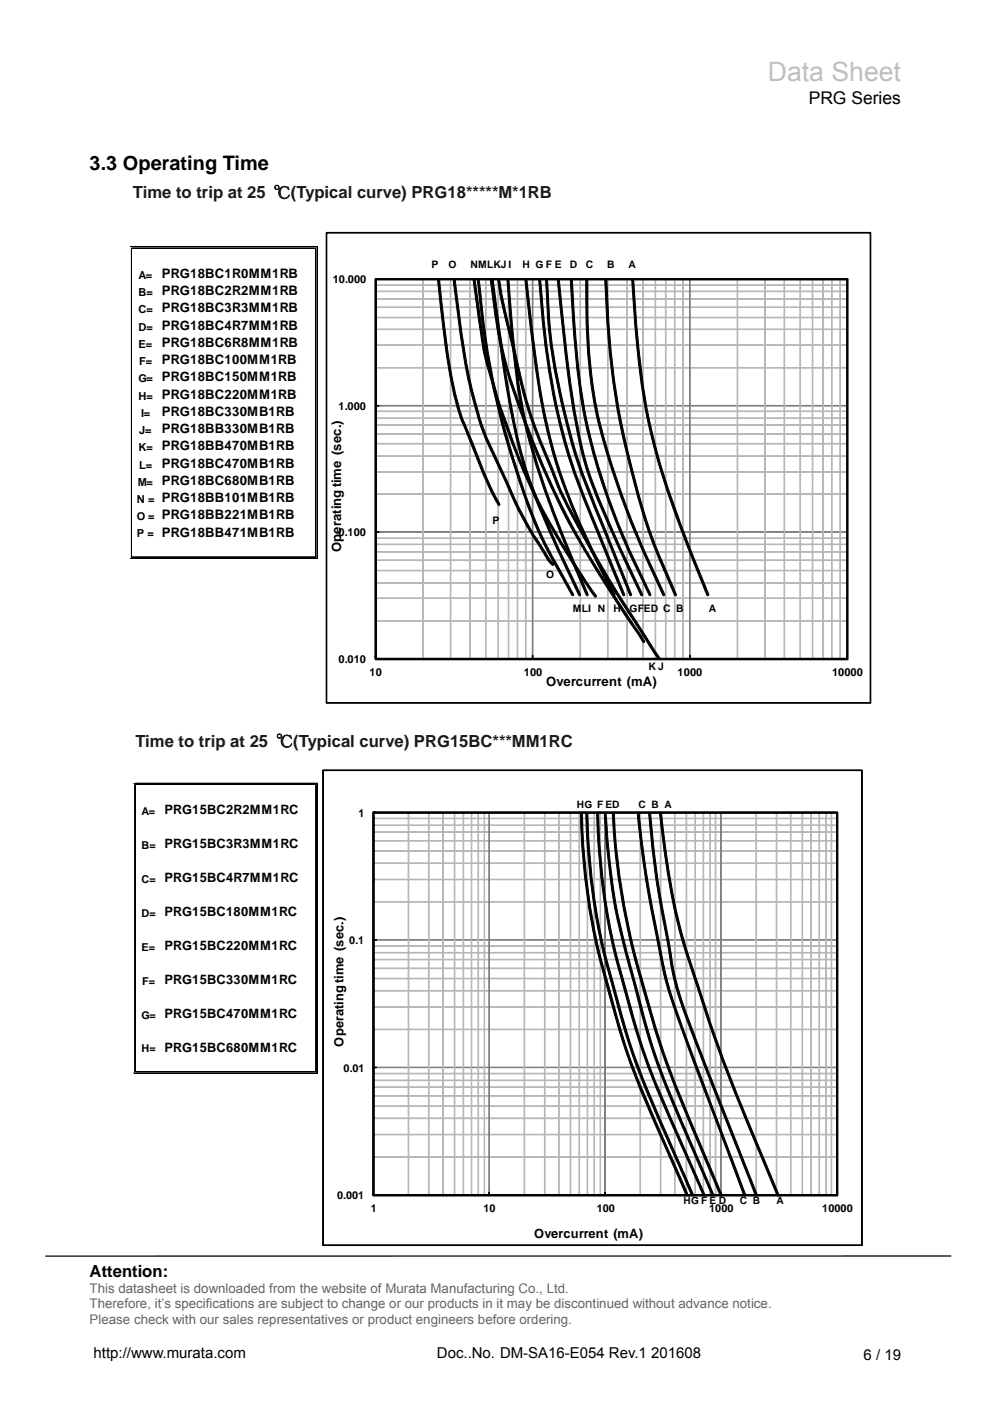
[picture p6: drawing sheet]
<svg xmlns="http://www.w3.org/2000/svg" width="210mm" height="297mm" viewBox="0 0 210 297" stroke-linecap="round" stroke-linejoin="round" font-family="sans-serif">
<path d="M201.6 266.3h-191.9" fill="none" stroke="#000" stroke-width=".26"/>
<path d="M90.6 284.6h60.7v5.7h-60.7z" fill="#fff"/>
<g fill="none" stroke="#000" stroke-width=".21">
<path d="M27.7 52.3h39.6M28 52.7v65.3M28 52.4h38.9M28 52.6h38.9M66.9 52.6v65.6M67 52.7v65.3M67 52.6h-39.1v65.6M67.2 52.3v66.2M67.3 52.7v65.3M27.7 118.3h39.6M27.9 118h39.1M28 118.1h38.9"/>
<path d="M28 118.4h38.9"/>
</g>
<path d="M27.7 52.3h.3v.1h-.3zM27.9 52.6l.1 .1zM66.9 52.6l.2 .1zM66.9 52.3h.4v.1h-.4zM67.2 52.3h.1v.4h-.1zM27.7 118.3h.3v.2h-.3zM27.9 118l.1 .2zM66.9 118l.2 .2zM66.9 118.3h.4v.2h-.4zM67.2 118h.1v.5h-.1z" fill="#000"/>
<path d="M69.2 49.3h115.4v99.8h-115.4z" fill="#fff"/>
<g fill="#b7b7b7" stroke="#b7b7b7" stroke-width=".21">
<path d="M79.6 131.6h100v.1h-100zM79.6 126.7h100v.2h-100zM79.6 123.5h100v.2h-100zM79.6 120.9h100v.1h-100zM79.6 118.7h100v.2h-100zM79.6 116.9h100v.2h-100zM79.6 115.3h100v.2h-100zM79.6 114h100v.2h-100zM79.6 104.7h100v.1h-100zM79.6 100h100v.1h-100zM79.6 96.6h100v.2h-100zM79.6 94h100v.1h-100zM79.6 91.9h100v.2h-100zM79.6 90h100v.2h-100zM79.6 88.6h100v.1h-100zM79.6 87.1h100v.2h-100zM79.6 77.9h100v.2h-100zM79.6 73.1h100v.1h-100zM79.6 69.7h100v.2h-100zM79.6 67.2h100v.2h-100zM79.6 65.1h100v.1h-100zM79.6 63.3h100v.2h-100zM79.6 61.7h100v.1h-100zM79.6 60.4h100v.1h-100z"/>
<path d="M89.6 59.1h.2v80.6h-.2zM95.5 59.1h.1v80.6h-.1zM99.6 59.1h.1v80.6h-.1zM102.9 59.1h.2v80.6h-.2zM105.6 59.1h.1v80.6h-.1zM107.8 59.1h.1v80.6h-.1zM109.6 59.1h.2v80.6h-.2zM111.4 59.1h.1v80.6h-.1zM123 59.1h.1v80.6h-.1zM128.8 59.1h.1v80.6h-.1zM132.9 59.1h.1v80.6h-.1zM136.2 59.1h.2v80.6h-.2zM138.9 59.1h.1v80.6h-.1zM141.1 59.1h.1v80.6h-.1zM143 59.1h.1v80.6h-.1zM144.7 59.1h.2v80.6h-.2zM156.3 59.1h.1v80.6h-.1zM162.1 59.1h.2v80.6h-.2zM166.2 59.1h.2v80.6h-.2zM169.6 59.1h.1v80.6h-.1zM172.2 59.1h.2v80.6h-.2zM174.4 59.1h.2v80.6h-.2zM176.3 59.1h.1v80.6h-.1zM178.1 59.1h.1v80.6h-.1z"/>
</g>
<g fill="#808080" stroke="#808080" stroke-width=".21">
<path d="M79.6 139.6h100v.1h-100zM79.6 112.7h100v.2h-100zM79.6 86h100v.1h-100zM79.6 59.1h100v.1h-100z"/>
<path d="M112.9 59.1h.1v80.6h-.1zM146.2 59.1h.1v80.6h-.1zM179.5 59.1h.2v80.6h-.2z"/>
</g>
<g fill="#000" stroke="#000" stroke-width=".21">
<path d="M101.2 59.1h.4a172.4 172.4 0 0 0 13.4 54.6l2.1 4.3 4.5 8v.1l-.2 .2a104.2 104.2 0 0 1-9.4-18.6 173.3 173.3 0 0 1-10.8-48.6zM104.1 59.1h.4l1.8 13.3a186 186 0 0 0 5.2 26.8l3.5 9.2 3.4 7.7 4.7 9.9-.1 .3-.3-.1-5.7-12.3a104.8 104.8 0 0 1-9.7-32zM107.5 59.1h.4l.5 6.6a147.4 147.4 0 0 0 4 26.9 197 197 0 0 0 9.5 26.8l2.8 6.6-.1 .3-.3-.1-2.8-6.6a175.3 175.3 0 0 1-11.3-34.5l-.9-5.8-.6-5.8zM111.3 59.1h.4l.7 6.6a178.7 178.7 0 0 0 5.6 31.7 165.7 165.7 0 0 0 12.4 28.6l-.1 .3-.3-.1-3.3-6.6a122.3 122.3 0 0 1-13.7-45.7zM114.2 59.1h.4a165.3 165.3 0 0 0 6.4 37.9l2.5 7.2 8.9 21.8-.1 .3-.3-.1-5.4-13.3a131 131 0 0 1-10.2-34l-1.2-8.8zM115.7 59.1h.4a137.4 137.4 0 0 0 10.7 49.3l7.1 17.6-.1 .3-.3-.1-5.3-13.3a137.7 137.7 0 0 1-10-31.2l-.3-1.4a98.4 98.4 0 0 1-2.1-17.8zM118.2 59.1h.4l1.4 13.3a165.7 165.7 0 0 0 4.7 26.8l2.9 7.9 4 9 4.6 9.9-.1 .3-.3-.1-5.8-12.5a90.8 90.8 0 0 1-8-24l-1.9-12.5zM121 59.1h.3l.4 6.6a136 136 0 0 0 5.2 33.2l2 6 2.2 5.9 2.4 5.7 4.5 9.5v.2l-.3 .1a142.7 142.7 0 0 1-14.7-43l-1.3-11zM124.2 59.1h.4a123.9 123.9 0 0 0 2.6 30.2 187.3 187.3 0 0 0 13.7 36.7l-.1 .3-.3-.1-3-6.6a168 168 0 0 1-11.4-33.3 133 133 0 0 1-1.9-27.2zM128.3 59.1h.4a170.4 170.4 0 0 0 11.2 58.8l3.5 8.1-.1 .3-.3-.1-2.8-6.6a149.1 149.1 0 0 1-8.2-26.9 172.2 172.2 0 0 1-3.7-33.6zM134 59.1h.3l.5 6.6a141.7 141.7 0 0 0 6.3 36l4.6 12.9 4.6 11.4-.1 .3-.3-.1-2.7-6.7a168 168 0 0 1-10.9-35.9l-1.4-11.6zM90.2 59.1h3a176.7 176.7 0 0 0 3.8 26.1 92.5 92.5 0 0 0 4.1 10.9 81.7 81.7 0 0 0 4.9 10.9l-.3 .1a68.9 68.9 0 0 1-5.8-12.8 62.7 62.7 0 0 1-5.4-20.1l-1.7-14.9-.1-.2z"/>
<path d="M93.3 59.1h3l.2 .2 .2 1.7a141.6 141.6 0 0 0 5.9 30.1l1.5 3.5 2.7 5.8a92.2 92.2 0 0 0 10.2 18.7l.4 .6-.2 .2a8 8 0 0 1-2.2-3 79.3 79.3 0 0 1-8.3-15.7l-1.1-2.3a62.6 62.6 0 0 1-5.9-16.2 248.7 248.7 0 0 1-3.7-23.6zM79.6 139.6h100v.1h-100zM79.5 59.1h.2v80.6h-.2zM98 59.1h2.6l.5 2.6a139.4 139.4 0 0 0 2.7 16.2 143.6 143.6 0 0 0 15.2 36.8l4.4 7.1 3 4.4v.4h-.2a136.8 136.8 0 0 1-21-42.1l-.4-1.6a68.2 68.2 0 0 1-3.4-15.4l-1.2-8.4zM101.6 59.1h2.6l.4 1.8a96.7 96.7 0 0 0 6.6 27.4 168.8 168.8 0 0 0 19.7 38.9l5 7.5 .8 1.2-.1 .3-.3-.1-.4-.7a289 289 0 0 1-16.6-26.9 191.9 191.9 0 0 1-12.8-33.3 153.6 153.6 0 0 1-2.6-15.9l-.2-.2zM103.7 59.1l2.2 .1a149.5 149.5 0 0 0 3.2 14.5 109.5 109.5 0 0 0 8.3 26.1 116.8 116.8 0 0 0 8.8 17.7 361.6 361.6 0 0 0 11.5 18.6l1.8 2.8a1.58 1.58 0 0 0 2 1h3.1l-5-.1-3.6-5.7a260.5 260.5 0 0 1-17.8-30.8l-1.2-3.3a110.4 110.4 0 0 1-8.4-26.3l-.2-1a130.1 130.1 0 0 1-3-13.6z"/>
<path d="M69.2 49.3h115.4v99.8h-115.4zM69.3 49.3v99.7l115.3-.1-.1 .1v-99.7l.1 .1z"/>
<path d="M79.6 59.1h100.2v80.7h-100.2zM79.8 59.2v80.5l-.1-.1h100l-.2 .1v-80.5l.2 .2h-100z"/>
<path d="M79.5 138.9h.2v.8h-.2zM112.9 138.9h.1v.8h-.1zM146.2 138.9h.1v.8h-.1zM179.5 138.9h.2v.8h-.2z"/>
<path d="M79.6 139.6h.7v.1h-.7zM79.6 112.7h.7v.2h-.7zM79.6 86h.7v.1h-.7zM79.6 59.1h.7v.1h-.7z"/>
</g>
<g fill="none" stroke="#000" stroke-width=".21">
<path d="M28.4 166.1h39M28.6 166.5v60.7M28.7 166.1h38.2M28.7 166.4h38.2M66.9 166.3v61M67 166.5v60.7M67.1 166.3h-38.6v61M67.2 166.1v61.5M67.3 166.5v60.7M28.4 227.5h39M28.5 227.2h38.6M28.7 227.3h38.2"/>
<path d="M28.7 227.6h38.2"/>
</g>
<path d="M28.4 166.1h.3v.1h-.3zM28.6 166.3l.1 .2zM66.9 166.3l.2 .2zM66.9 166.1h.5v.1h-.5zM67.2 166.1h.2v.4h-.2zM28.4 227.5h.3v.1h-.3zM28.6 227.2l.1 .1zM66.9 227.2l.2 .1zM66.9 227.5h.5v.1h-.5zM67.2 227.2h.2v.4h-.2z" fill="#000"/>
<path d="M68.4 163.2h114.4v100.9h-114.4z" fill="#fff"/>
<g fill="#b7b7b7" stroke="#b7b7b7" stroke-width=".21">
<path d="M79.1 245.2h98.3v.2h-98.3zM79.1 240.5h98.3v.1h-98.3zM79.1 237h98.3v.2h-98.3zM79.1 234.4h98.3v.2h-98.3zM79.1 232.3h98.3v.1h-98.3zM79.1 230.4h98.3v.2h-98.3zM79.1 229h98.3v.1h-98.3zM79.1 227.5h98.3v.2h-98.3zM79.1 218.2h98.3v.1h-98.3zM79.1 213.4h98.3v.2h-98.3zM79.1 210h98.3v.1h-98.3zM79.1 207.4h98.3v.1h-98.3zM79.1 205.2h98.3v.2h-98.3zM79.1 203.4h98.3v.1h-98.3zM79.1 201.9h98.3v.2h-98.3zM79.1 200.5h98.3v.1h-98.3zM79.1 191.2h98.3v.1h-98.3zM79.1 186.4h98.3v.1h-98.3zM79.1 182.9h98.3v.2h-98.3zM79.1 180.4h98.3v.1h-98.3zM79.1 178.2h98.3v.2h-98.3zM79.1 176.3h98.3v.2h-98.3zM79.1 174.9h98.3v.1h-98.3zM79.1 173.5h98.3v.1h-98.3z"/>
<path d="M86.5 172.2h.2v81.2h-.2zM90.8 172.2h.2v81.2h-.2zM93.9 172.2h.1v81.2h-.1zM96.3 172.2h.2v81.2h-.2zM98.2 172.2h.1v81.2h-.1zM99.9 172.2h.1v81.2h-.1zM101.3 172.2h.2v81.2h-.2zM102.6 172.2h.2v81.2h-.2zM111.1 172.2h.2v81.2h-.2zM115.4 172.2h.2v81.2h-.2zM118.4 172.2h.2v81.2h-.2zM120.9 172.2h.1v81.2h-.1zM122.7 172.2h.2v81.2h-.2zM124.5 172.2h.1v81.2h-.1zM125.9 172.2h.1v81.2h-.1zM127.2 172.2h.1v81.2h-.1zM135.7 172.2h.1v81.2h-.1zM140 172.2h.1v81.2h-.1zM143 172.2h.2v81.2h-.2zM145.5 172.2h.1v81.2h-.1zM147.3 172.2h.2v81.2h-.2zM149.1 172.2h.1v81.2h-.1zM150.5 172.2h.1v81.2h-.1zM151.6 172.2h.2v81.2h-.2zM160.3 172.2h.1v81.2h-.1zM164.6 172.2h.1v81.2h-.1zM167.6 172.2h.1v81.2h-.1zM170 172.2h.2v81.2h-.2zM171.9 172.2h.1v81.2h-.1zM173.6 172.2h.2v81.2h-.2zM175.1 172.2h.1v81.2h-.1zM176.2 172.2h.2v81.2h-.2z"/>
</g>
<g fill="#808080" stroke="#808080" stroke-width=".21">
<path d="M79.1 253.3h98.3v.1h-98.3zM79.1 226.3h98.3v.1h-98.3zM79.1 199.2h98.3v.1h-98.3zM79.1 172.1h98.3v.2h-98.3z"/>
<path d="M103.6 172.2h.2v81.2h-.2zM128.2 172.2h.2v81.2h-.2zM152.8 172.2h.1v81.2h-.1zM177.4 172.2h.1v81.2h-.1z"/>
</g>
<g fill="#000" stroke="#000" stroke-width=".21">
<path d="M123 172.2h.4a141.5 141.5 0 0 0 6.4 39.5 162.7 162.7 0 0 0 10.8 29.6l5.3 12v.1l-.3 .2a425.8 425.8 0 0 1-12.7-30l-2.7-8.7a171.1 171.1 0 0 1-6.1-27.4l-.7-8.1zM124.2 172.2h.3a141.9 141.9 0 0 0 6.4 39.5 163 163 0 0 0 10.9 29.6l5.2 12v.1l-.2 .2a428.2 428.2 0 0 1-12.8-30l-2.6-8.7a174.1 174.1 0 0 1-5.9-25.8l-.9-8.1zM126.5 172.2h.3a141.1 141.1 0 0 0 6.5 39.5 162.8 162.8 0 0 0 10.9 29.6l5.3 12v.1l-.3 .2a429.3 429.3 0 0 1-12.8-30l-2.7-8.7a191.7 191.7 0 0 1-5.7-24.2l-1.1-9.7zM128.1 172.2h.3a154.9 154.9 0 0 0 3.6 25.7l2 7.8a282.4 282.4 0 0 0 6.1 21l3 7.4 8.2 19.2v.1l-.2 .2a427.9 427.9 0 0 1-12.5-30l-2-6.5-2.7-10a131.9 131.9 0 0 1-5.8-34.9zM129.9 172.2h.3a165.7 165.7 0 0 0 7.7 41.4 204.6 204.6 0 0 0 10.8 29.2l4.4 10.5v.1l-.3 .2a444.2 444.2 0 0 1-13.2-32.8l-1.8-5.9a176 176 0 0 1-7.5-35.5zM133.5 172.2h1.9l.2 .5 1.6 13 2.5 13.6a100.7 100.7 0 0 0 6.2 21.6l12.2 32.4-.1 .3-.3-.2-4.8-12.7a547.4 547.4 0 0 1-11.7-32.3l-1-4.2-3.1-16.6-1.2-7.9-.9-7.5zM135.7 172.2h2.2l1.5 13.8 2.4 13.3a70.2 70.2 0 0 0 5.3 19.7l13.4 34.3-.1 .3-.3-.2-9.1-23.2a236.4 236.4 0 0 1-8-21.8l-.6-2.6-3.2-18.2-.8-6.3-.9-9.1zM137.9 172.2h2.3a143.7 143.7 0 0 0 6.2 31.6 386.4 386.4 0 0 0 15.9 42.5l2.8 7v.1l-.2 .2a468 468 0 0 1-15.8-40.1l-.7-2.2a140.1 140.1 0 0 1-7-27l-1.6-12.1zM79.1 253.3h98.3v.1h-98.3zM79.1 172.2h.1v81.2h-.1z"/>
<path d="M68.4 163.3h114.4v100.8h-114.4zM68.5 163.4l.1 100.6h114.1v-100.7z"/>
<path d="M79.1 172.2h98.5v81.3h-98.5zM79.2 172.4l.2-.1v81.1l-.2-.1h98.3l-.1 .1v-81.1l.1 .1z"/>
<path d="M79.1 252.8h.1v.6h-.1zM103.6 252.8h.2v.6h-.2zM128.2 252.8h.2v.6h-.2zM152.8 252.8h.1v.6h-.1zM177.4 252.8h.1v.6h-.1z"/>
<path d="M79.1 253.3h.7v.1h-.7zM79.1 226.3h.7v.1h-.7zM79.1 199.2h.7v.1h-.7zM79.1 172.1h.7v.2h-.7z"/>
</g>
<text font-size="5.7" fill="#bfbfbf" x="162.8" y="17.3">Data Sheet</text>
<text font-size="4.2" x="19" y="36">3.3 Operating Time</text>
<text font-size="3.7" x="171.5" y="21.9">PRG Series</text>
<g font-size="3.5" fill="#1a1a1a">
<text x="28.2" y="42.1">Time to trip at 25 ℃(Typical curve) PRG18*****M*1RB</text>
<text x="28.7" y="158.4">Time to trip at 25 ℃(Typical curve) PRG15BC***MM1RC</text>
</g>
<text font-size="3.5" x="19" y="270.8">Attention:</text>
<g font-size="3.2">
<text x="19.8" y="287.9">http://www.murata.com</text>
<text x="92.6" y="287.8">Doc..No. DM-SA16-E054 Rev.1 201608</text>
<text x="183.1" y="288.3">6 / 19</text>
</g>
<g font-size="2.8">
<text x="34.3" y="58.9">PRG18BC1R0MM1RB</text>
<text x="34.3" y="62.6">PRG18BC2R2MM1RB</text>
<text x="34.3" y="66.2">PRG18BC3R3MM1RB</text>
<text x="34.3" y="69.9">PRG18BC4R7MM1RB</text>
<text x="34.3" y="73.6">PRG18BC6R8MM1RB</text>
<text x="34.3" y="77.2">PRG18BC100MM1RB</text>
<text x="34.3" y="80.9">PRG18BC150MM1RB</text>
<text x="34.3" y="84.5">PRG18BC220MM1RB</text>
<text x="34.3" y="88.2">PRG18BC330MB1RB</text>
<text x="34.3" y="91.8">PRG18BB330MB1RB</text>
<text x="34.3" y="95.5">PRG18BB470MB1RB</text>
<text x="34.3" y="99.1">PRG18BC470MB1RB</text>
<text x="34.3" y="102.8">PRG18BC680MB1RB</text>
<text x="34.3" y="106.4">PRG18BB101MB1RB</text>
<text x="34.3" y="110.1">PRG18BB221MB1RB</text>
<text x="34.3" y="113.7">PRG18BB471MB1RB</text>
<text x="72.3" y="117.1" transform="rotate(-90 72.3 117.1)">Operating time (sec.)</text>
<text x="115.8" y="145.5">Overcurrent (mA)</text>
</g>
<g font-size="2.8" fill="#5b6770">
<text x="19" y="274.2">This datasheet is downloaded from the website of Murata Manufacturing Co., Ltd.</text>
<text x="19" y="280.6">Please check with our sales representatives or product engineers before ordering.</text>
<text x="19" y="277.4">Therefore, it’s specifications are subject to change or our products in it may be discontinued without advance notice.</text>
</g>
<g font-size="2.7">
<text x="34.9" y="172.6">PRG15BC2R2MM1RC</text>
<text x="34.9" y="179.8">PRG15BC3R3MM1RC</text>
<text x="34.9" y="187">PRG15BC4R7MM1RC</text>
<text x="34.9" y="194.2">PRG15BC180MM1RC</text>
<text x="34.9" y="201.4">PRG15BC220MM1RC</text>
<text x="34.9" y="208.6">PRG15BC330MM1RC</text>
<text x="34.9" y="215.8">PRG15BC470MM1RC</text>
<text x="72.9" y="221.9" transform="rotate(-90 72.9 221.9)">Operating time (sec.)</text>
<text x="34.9" y="223">PRG15BC680MM1RC</text>
<text x="113.3" y="262.4">Overcurrent (mA)</text>
</g>
<g font-size="2.3">
<text x="29.3" y="59.1">A=</text>
<text x="29.3" y="62.8">B=</text>
<text x="70.5" y="60.1">10.000</text>
<text x="29.3" y="66.4">C=</text>
<text x="29.3" y="70.1">D=</text>
<text x="29.3" y="73.7">E=</text>
<text x="29.5" y="77.4">F=</text>
<text x="29.3" y="81.1">G=</text>
<text x="29.3" y="84.7">H=</text>
<text x="29.9" y="88.4">I=</text>
<text x="71.8" y="86.9">1.000</text>
<text x="29.3" y="95.7">K=</text>
<text x="29.5" y="92">J=</text>
<text x="29.5" y="99.3">L=</text>
<text x="29" y="106.6">N =</text>
<text x="29.2" y="103">M=</text>
<text x="29" y="110.3">O =</text>
<text x="29" y="113.9">P =</text>
<text x="71.8" y="113.7">0.100</text>
<text x="71.8" y="140.5">0.010</text>
<text x="78.3" y="143.4">10</text>
<text x="111.1" y="143.4">100</text>
<text x="143.7" y="143.4">1000</text>
<text x="176.4" y="143.4">10000</text>
<text x="30" y="172.8">A=</text>
<text x="76" y="173.1">1</text>
<text x="30" y="180">B=</text>
<text x="30" y="187.2">C=</text>
<text x="30" y="194.4">D=</text>
<text x="30" y="201.6">E=</text>
<text x="74.1" y="200.2">0.1</text>
<text x="30.1" y="208.8">F=</text>
<text x="30" y="215.9">G=</text>
<text x="30" y="223.1">H=</text>
<text x="72.9" y="227.2">0.01</text>
<text x="71.5" y="254.3">0.001</text>
<text x="78.7" y="257">1</text>
<text x="102.5" y="257">10</text>
<text x="126.5" y="257">100</text>
<text x="150.4" y="257">1000</text>
<text x="174.3" y="257">10000</text>
</g>
<g font-size="2.2">
<text x="91.5" y="56.8">P</text>
<text x="95.1" y="56.8">O</text>
<text x="99.8" y="56.8">NMLKJ I</text>
<text x="110.8" y="56.8">H G F E</text>
<text x="120.8" y="56.8">D</text>
<text x="124.2" y="56.8">C</text>
<text x="128.7" y="56.8">B</text>
<text x="133.3" y="56.8">A</text>
<text x="104.4" y="111.1">P</text>
<text x="115.8" y="122.6">O</text>
<text x="121.5" y="129.8">MLI N</text>
<text x="130.1" y="129.8">H</text>
<text x="133.5" y="129.8">GFED C B</text>
<text x="150.3" y="129.8">A</text>
<text x="137.5" y="142">K J</text>
<text x="122.3" y="171.4">HG F ED</text>
<text x="135.4" y="171.4">C B A</text>
<text x="144.9" y="255.2">HG F E D</text>
<text x="156.9" y="255.2">C B</text>
<text x="164.6" y="255.2">A</text>
</g>
</svg>
